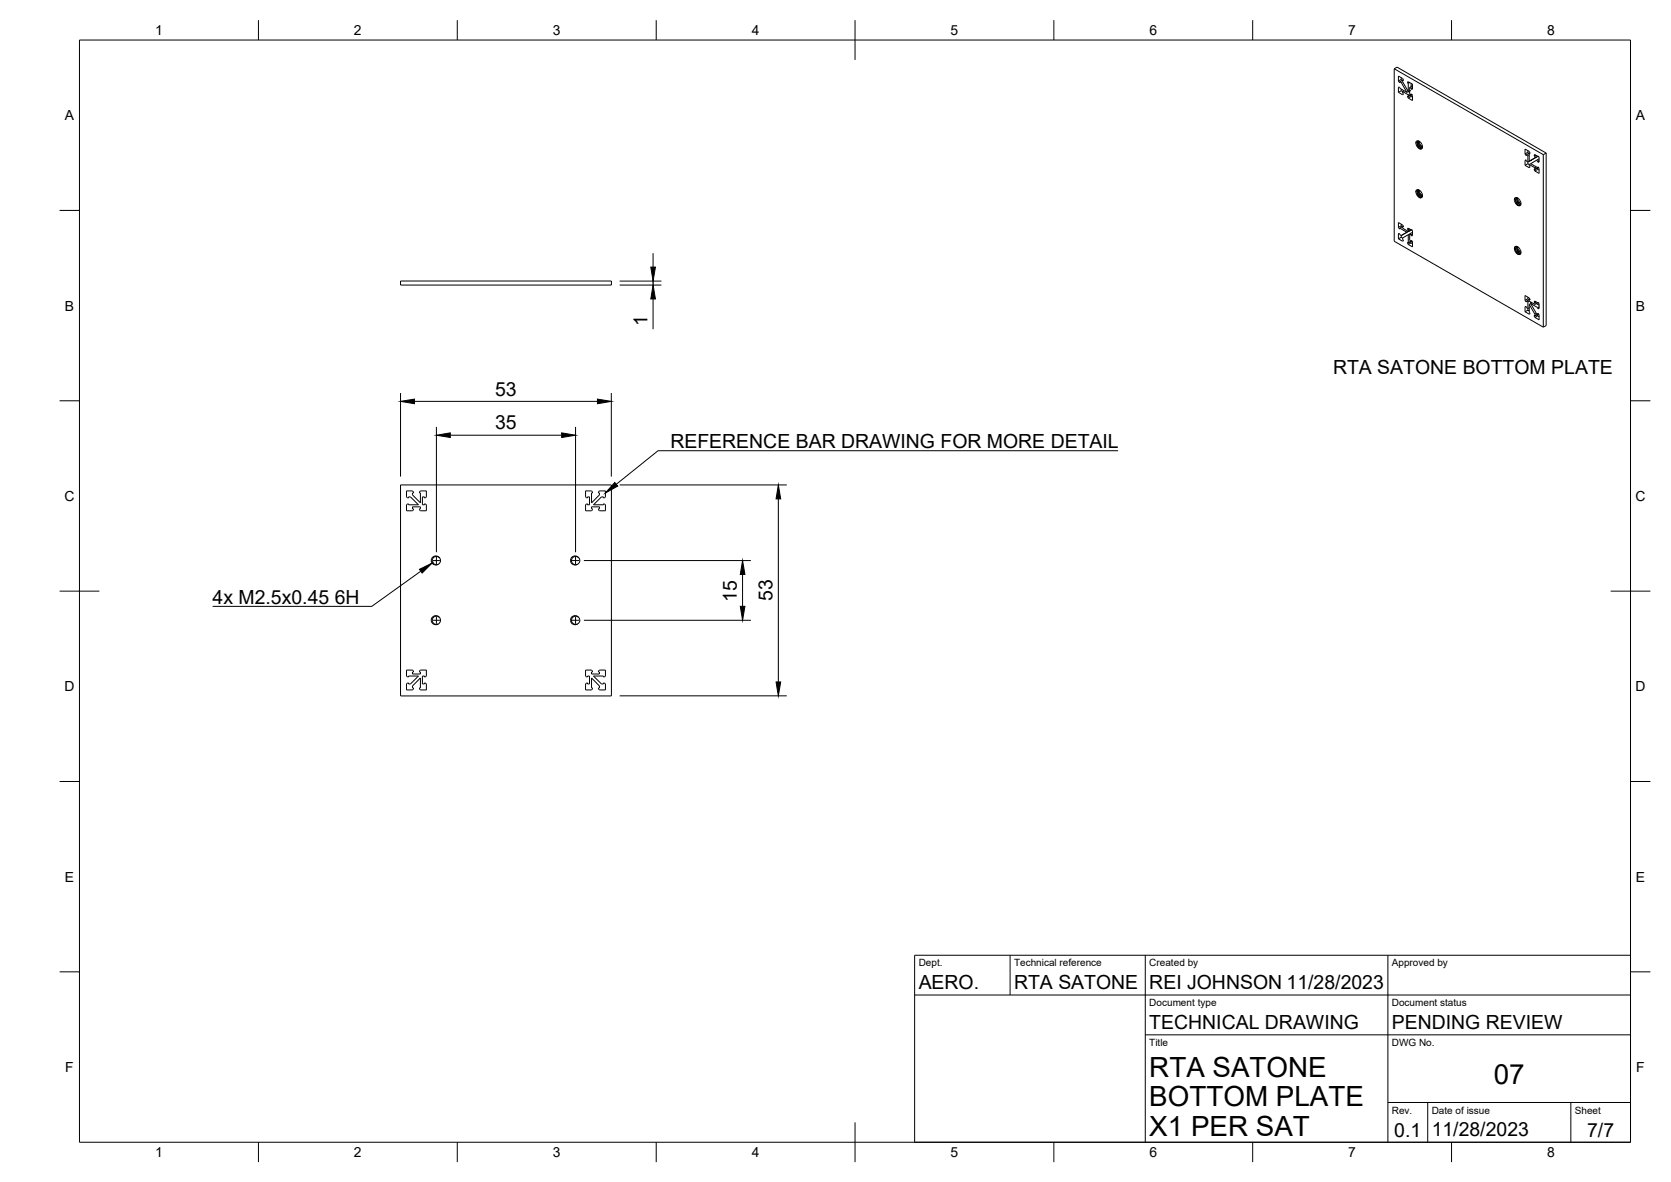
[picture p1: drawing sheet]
<svg xmlns="http://www.w3.org/2000/svg" width="420mm" height="297mm" viewBox="0 0 420 297" stroke-linecap="round" stroke-linejoin="round" font-family="sans-serif">
<!-- layer: Visible -->
<g fill="none" stroke="#000" stroke-width=".25">
<path d="M350.6 17.3l.7-.4 37.5 21.6M350.6 17.3l37.4 21.6M350.6 17.3v43.3l37.4 21.6M352.3 19.5v.4M352.3 19.9l.2 .3M352.3 19.9l-.7 .4M351.6 23.2v-1.2l.2-.1 .2 .3 1.8 1M351.6 20.3l.2 .4M352 20.6v.2l-.2-.1M352 20.6l.3 .2M352 20.6l-.2 .1M352.3 22.4v.4"/>
<path d="M352.3 22.8l.4 .2M352.3 20.8l1.5 2.4M352.3 22.8l-.7 .4M352.7 20.1v.5M352.7 23v.4l.2 .1-.2 .3-1.1-.6M352.7 20.1l-.7 .5M352.7 20.6l-.4 .2M352.7 23l1.4 .8M352.7 20.6l1.4 2.4M352.9 20v.2l-.2-.1M352.9 20l-.2-.3-1.1-.6v1.2M352.9 20.1h-.2"/>
<path d="M353 22.8l-.3 .2M353.9 20.9l.2-.3 1.1 .6v1.2h-.4M353.9 24.3l.2 .3M353.9 20.9l.2 .1M354.1 23l.4 .2M354.1 21v2M354.1 23.8v.4M354.1 24.2l-.2-.1v.2M354.3 20.6l-.4 .3M354.5 22.8h.1M354.5 22v1.6M354.5 22.8l-.7 .4"/>
<path d="M354.5 23.6l-.4 .2M354.5 23.6l.3 .2M354.5 22l.3 .2M354.5 20.8l-.4 .2M354.5 22.8l-.4 .2M354.6 23.9h.1M354.6 23.9l.2 .3M354.6 23.9l-.7 .4M354.8 23.8h.1M354.8 24.2l.4 .2M354.8 21v.8M354.8 22.2v.2"/>
<path d="M354.8 23.8l-.7 .4M354.8 24.2l-.7 .4M355 23.7l-.2-.1v.2M355 23.7l.2 .3v1.3l-1.1-.7M355 23.7l-.2 .1M355.2 21.6l-.7 .4M355.2 22l-.4 .2M355.2 22.2l-.4 .2M356 36.1l.1-.6 .4-.1 .6 .3 .4 .6M356.2 35.5l-.2 .6M356.5 36.5l.3 .5M356.6 35.5l-.2 .4 .2 .8 .3 .5 .6 .2"/>
<path d="M356.7 35.5l-.1 .4 .2 .6 .4 .6 .4 .1-.5-.3-.3-.5v-.9l-.4 .2-.1 .7 .4 .7 .6 .3-.5-.1-.4-.3-.4-.9M356.8 36.4l.3 .4M356.8 35.5l.3 .8M357.1 36.3l.6 .6zM357.5 36.3l.2 .8-.4 .3M383.5 38.7l.1 .3M383.8 38.9l-.2 .1M383.8 38.9v.2l-.2-.1M383.8 38.9l.4 .2M384.2 37.9v.4M384.2 39.1v2M384.2 38.3l.1 .3"/>
<path d="M384.2 38.3l-.7 .4M384.5 38.5v2M384.5 38.5l-.7 .4M384.5 38.9l-.3 .2M384.7 38.4l-.2 .1M384.7 38.4v.2l-.2-.1M384.7 38.4l-.2-.3-1-.6v1.2M385.8 39.2l.1-.3 1.1 .6v1.2h-.3M385.8 39.2l.1 .1M385.9 39.3v.4l.8-.4M386.1 39l-.3 .2M386.3 39.1l-.4 .2"/>
<path d="M386.7 39.3h.1M386.7 39.3l-2.2 1.2M387 39.9l-.7 .4M388 38.9v43.3M388.8 38.5v43.3l-.8 .4M388.8 38.5l-.8 .4M351.6 57.2l.2 .3M352 57.3l-.2 .2M352 57.3v.3l-.2-.1M352 57.3l1.8 1.1 .7-.4M352.3 56.3v.4M352.3 59.2v.4"/>
<path d="M352.3 56.7l.2 .4M352.3 59.6l.4 .2M352.3 59.2l-.5-.5-.2 .1v1.2M352.3 56.7l-.7 .5M352.3 59.6l-.7 .4M352.7 56.9v.4l1.4 .9M352.7 59.8v.4l.2 .1-.2 .3-1.1-.6M352.7 56.9l-.7 .4M352.9 56.8l-.2 .1M352.9 56.8v.3l-.2-.2M352.9 56.8l-.2-.3-1.1-.6v1.3M353 58.8l-.7 .4"/>
<path d="M353.9 57.7l.2-.4 1.1 .7v1.2h-.4M353.9 57.7h.2M354.1 59l-1.4 .8M354.1 57.7v.5M354.1 59v2M354.3 57.5l-.4 .2M354.5 58h.1M354.5 58l-2.2 1.2M354.5 58.8l-.4 .2M354.5 58.8v1.6l.3 .2M354.5 58.8l.3 .2M354.5 57.6l-.4 .1"/>
<path d="M354.8 57.7h.1M354.8 59v.2M354.8 57.7l-.7 .5M355.2 58.4l-.7 .4M355.2 58.8l-.4 .2M355.2 59l-.4 .2M356 48.3l.5 1 .4 .3 .4 .1-.5-.2-.5-.8 .1-.7 .4-.3 .1 1.1 .7 .7M356 48.3l.1-.5 .5-.1 .6 .4 .3 .5M356.2 47.8l-.2 .5M356.5 48.8l.3 .5M356.6 47.8l-.2 .4 .1 .6 .4 .7 .6 .1M356.7 47.7l-.1 .5 .2 .6 .4 .6 .4 .1"/>
<path d="M356.8 48.6l.3 .5M356.8 47.8l.3 .8M357.1 48.6l.6 .7M357.1 48.6l.6 .6M357.5 48.5l.2 .8-.4 .4M380.8 50.3l.1-.6 .4-.1 .6 .3 .4 .7M380.9 49.7l-.1 .7 .4 .9 .4 .3 .5 .1-.6-.3-.4-.7v-.7l.4-.3-.1 .5 .2 .6 .4 .6 .3 .1M381.3 50.8l.2 .5M381.4 49.7l-.3 .5 .2 .8 .4 .4 .5 .2M381.6 50.6l.2 .5M381.8 50.6l-.3-.8 .1 1 .8 .6M381.9 50.6l.5 .6z"/>
<path d="M382.3 50.5l.1 .8-.3 .4M384.2 41.1l.3 .2M384.2 41.1l-.7 .4M384.5 41.3v.4l.2 .2-.2 .2-1-.6M384.5 41.3l1.4 .8M384.9 40.3h.1M384.9 41.1l1.8 1M384.9 40.3l-.7 .4-.6-.5-.1 .1v1.2M384.9 41.1l-.4 .2M385.2 40.1l-.7 .4M385.8 42.7l.1 .3M385.9 42.6l-.1-.2v.3"/>
<path d="M385.9 42.1v.5M386.3 40.3l-1.4 .8M386.3 40.3l.4 .2M386.3 41.9l-.4 .2M386.5 42.3h.1M386.5 42.3l.2 .3M386.5 42.3l-.7 .4M386.7 42.1h.1M386.7 42.6l.3 .2M386.7 40.5v.2M386.7 42.1l-.8 .5M386.7 42.6l-.8 .4"/>
<path d="M386.8 42l-.1-.1v.2M386.8 42l-.1 .1M386.8 42l.2 .4v1.2l-1.1-.6M387 40.3l-.3 .2M387 40.5l-.3 .2M100.7 70.6h53v1h-53zM353.9 61.1l.2 .3M354.1 61l-.2-.1v.2M354.6 60.7h.1M354.6 60.7l.2 .3M354.6 60.7l-.7 .4M354.8 60.6h.1"/>
<path d="M354.8 61l.4 .2M354.8 60.6l-.7 .4M354.8 61l-.7 .4M355 60.5l-.2-.1v.2M355 60.5l.2 .3v1.2l-1.1-.6M355 60.5l-.2 .1M380.8 62.6l.1-.6 .4-.1 .6 .3 .4 .6M380.9 62l-.1 .6 .5 1 .8 .4-.6-.3-.4-.7v-.7l.4-.3-.1 .5 .2 .6 .3 .4 .4 .3M381.3 63.1l.2 .4M381.4 62l-.3 .4 .2 .8 .5 .6 .4 .1M381.6 62.9l.2 .5M381.8 62.9l-.2-.9v.9l.3 .5 .5 .3"/>
<path d="M381.8 62.9l.6 .6M381.9 62.8l.5 .7M382.3 62.8l.1 .8-.3 .4M383.5 75.5l.1 .3M383.8 75.7v.2l-.2-.1M383.8 75.7l-.2 .1M383.8 75.7l.4 .2M384.2 74.7v.4M384.2 75.9v2M384.2 75.1l.1 .3M384.2 77.9l.3 .2M384.2 75.1l-.7 .4"/>
<path d="M384.2 77.9l-.7 .4M384.5 75.3v.4M384.5 76.5v2l.2 .4-.2 .1-1-.7M384.5 77.3l-.3 .2-.6-.5-.1 .1v1.2M384.5 76.5l1.4 2.5M384.5 75.7l1.4 .8M384.5 75.3l-.7 .4M384.5 75.7l-.3 .2M384.7 75.2l-.2-.3-1-.6v1.2M384.7 75.2v.2l-.2-.1M384.7 75.2l-.2 .1M384.9 75.9v.4"/>
<path d="M384.9 76.3l1.4 2.4M384.9 76.3l1.8 1M385.2 76.1l-.7 .4M385.8 76l.1-.3 1.1 .6v1.2h-.3M385.8 79.5l.1 .3M385.8 76l.1 .1M385.9 79.4l-.1-.1v.2M385.9 76.1v.4M385.9 79v.4M386.1 75.8l-.3 .2M386.3 76.3l.7 .4M386.3 78.7l-.4 .3"/>
<path d="M386.3 78.7l.4 .3M386.3 75.9l-.4 .2M386.5 79v.1M386.5 79.1l.2 .3M386.5 79.1l-.7 .4M386.7 79h.1M386.7 76.1h.1M386.7 79.4l.3 .2M386.7 77.3v.2M386.7 79l-.8 .4M386.7 79.4l-.8 .4M386.7 76.1l-.8 .4"/>
<path d="M386.8 78.9l-.1-.2v.3M386.8 78.9l.2 .2v1.3l-1.1-.6M386.8 78.9l-.1 .1M387 77.1l-.3 .2M387 77.3l-.3 .2M100.7 121.9h53v53h-53zM102.2 123.4h1.5l.3 .2v.3h-.3v.5l2 2v-2.5h-.2v-.3l.2-.2h1.5v1.5l-.2 .2h-.3v-.2h-.5v2h.5v-.3l.5 .3v1.5h-1.5l-.2-.3v-.2h.2v-.5h-2v.5h.3l-.3 .5h-1.5v-1.5l.3-.3h.2v.3h2.5l-2-2h-.5v.2l-.5-.2zM147.2 123.4h1.5l.3 .2v.3h-.3v2.5l2-2v-.5h-.2l.2-.5h1.5v1.5l-.2 .2h-.3v-.2h-.5l-2 2h2.5v-.3h.3l.2 .3v1.5h-1.5l-.2-.3v-.2h.2v-.5h-2v.5h.3l-.3 .5h-1.5v-1.5l.3-.3h.2v.3h.5v-2h-.5v.2l-.5-.2zM108.6 140.2l1-.5 .6 .2 .3 .3-.8-.4-.8 .4-.2 .9 .3 .5 .6 .3 .7-.1-.7 .2-.6-.2a1.13 1.13 0 0 1-.4-1.6zM110.5 155.2l-.5-.4-.6-.1a1.13 1.13 0 0 0-.9 .9 1.13 1.13 0 0 0 .4 1.1l.7 .3 .7-.2M110.5 155.2l-.5-.3h-.6l-.5 .3-.2 .5 .1 .6 .3 .4 .5 .2 .7-.1M110.5 140.2l.2 .8-.4 .8"/>
<path d="M110.5 155.2l.2 .8-.4 .8M143.6 140.2l1-.5 .6 .2 .3 .3-.7-.4-.8 .3-.3 .7 .3 .8 .6 .3 .7-.1-.6 .2-.7-.2a1.17 1.17 0 0 1-.4-1.6zM143.8 155l.9-.3 .5 .2 .3 .3-.7-.4-.8 .3-.3 .7 .2 .7 .7 .4 .7-.1-.6 .2-.7-.2a1.14 1.14 0 0 1-.2-1.8zM145.6 155.2l.2 .8-.5 .8M145.6 140.2l.2 .8-.5 .8M102.2 168.4h1.5l.3 .2v.3h-.3v.5h2v-.5h-.2l.2-.5h1.5v1.5l-.2 .2h-.3v-.2h-.5v2h.5v-.3l.5 .3v1.5h-1.5l-.2-.3v-.2h.2v-2.5l-2 2v.5h.3l-.3 .5h-1.5v-1.5l.3-.3h.2v.3h.5l2-2h-2.5v.2h-.2l-.3-.2zM147.2 168.4h1.5l.3 .2v.3h-.3v.5h2v-.5h-.2l.2-.5h1.5v1.5l-.2 .2h-.3v-.2h-2.5l2 2h.5v-.3l.5 .3v1.5h-1.5l-.2-.3v-.2h.2v-.5l-2-2v2.5h.3v.2l-.3 .3h-1.5v-1.5l.3-.3h.2v.3h.5v-2h-.5v.2l-.5-.2z"/>
</g>
<!-- layer: BORDER -->
<g fill="none" stroke="#000" stroke-width=".25">
<path d="M20 10.1h390v276.9h-390zM65 5.1v5M115 5.1v5M165 5.1v5M215 5.1v10M265 5.1v5M315 5.1v5M365 5.1v5M15 52.9h5M410 52.9h5M15 100.7h5M410 100.7h5"/>
<path d="M15 148.6h10M405 148.6h10M15 196.4h5M410 196.4h5M15 244.2h5M410 244.2h5M65 287v5M115 287v5M165 287v5M215 282.1v9.9M265 287v5M315 287v5"/>
<path d="M365 287v5"/>
</g>
<!-- layer: TITLEBLOCK -->
<path d="M230 240.1h180v46.9h-180zM230 250h180M254 240.1v9.9M288 240.1v46.9M349 240.1v46.9M288 260.1h122M349 277.1h61M359 277.1v9.9M395 277.1v9.9" fill="none" stroke="#000" stroke-width=".25"/>
<!-- layer: FD_Dimensions -->
<g fill="none" stroke="#000" stroke-width=".25">
<path d="M155.8 70.6h10.5M155.8 71.6h10.5M164.2 63.6v3.5M164.2 70.6v1M164.2 75.1v7.6M100.7 98.8v21M153.7 98.8v21M104.2 100.9h46M109.7 107.3v31.5M113.2 109.4h28M144.7 107.3v31.5M155.8 121.9h42"/>
<path d="M195.7 125.4v46M146.8 140.9h42M146.8 155.9h42M186.7 144.4v8M155.8 174.9h42"/>
</g>
<path d="M163.6 67.1h1.2l-.6 3.5zM164.2 71.6l.6 3.5h-1.2zM100.7 100.9l3.5-.6v1.2zM109.7 109.4l3.5-.6v1.1zM141.2 108.8l3.5 .6-3.5 .5zM150.2 100.3l3.5 .6-3.5 .6zM195.7 121.9l.6 3.5h-1.2zM186.7 140.9l.6 3.5h-1.2zM186.1 152.4h1.2l-.6 3.5zM195.1 171.4h1.2l-.6 3.5z" fill="#000" stroke="#000" stroke-width=".25"/>
<!-- layer: Leaders -->
<path d="M154.6 121.2l.7 1-3.1 1.7z" fill="#000" stroke="#000" stroke-width=".25"/>
<path d="M281.1 113.3h-115.6l-10.6 8.4" fill="none" stroke="#000" stroke-width=".25"/>
<!-- layer: Smart Centers -->
<path d="M109.7 140v1.8M144.7 140v1.8M108.8 140.9h1.8M108.8 155.9h1.8M109.7 155v1.8M143.8 140.9h1.8M143.8 155.9h1.8M144.7 155v1.8" fill="none" stroke="#000" stroke-width=".25"/>
<!-- layer: Hole Notes -->
<path d="M105.5 143.1l3.1-1.6-2.4 2.5z" fill="#000" stroke="#000" stroke-width=".25"/>
<path d="M105.8 143.5l-12.3 8.9h-40" fill="none" stroke="#000" stroke-width=".25"/>
<g font-size="7">
<text x="289" y="270.6">RTA SATONE</text>
<text x="375.6" y="272.3">07</text>
<text x="289" y="278.1">BOTTOM PLATE</text>
<text x="289" y="285.5">X1 PER SAT</text>
</g>
<g font-size="4.9">
<text x="162.8" y="81.9" transform="rotate(-90 162.8 81.9)">1</text>
<text x="335.2" y="94">RTA SATONE BOTTOM PLATE</text>
<text x="124.5" y="99.4">53</text>
<text x="124.5" y="107.9">35</text>
<text x="168.6" y="112.6">REFERENCE BAR DRAWING FOR MORE DETAIL</text>
<text x="53.5" y="151.7">4x M2.5x0.45</text>
<text x="84.2" y="151.7">6H</text>
<text x="185.3" y="151.3" transform="rotate(-90 185.3 151.3)">15</text>
<text x="194.2" y="151.1" transform="rotate(-90 194.2 151.1)">53</text>
<text x="231" y="248.5">AERO.</text>
<text x="255" y="248.5">RTA SATONE</text>
<text x="289" y="248.5">REI JOHNSON 11/28/2023</text>
<text x="289" y="258.6">TECHNICAL DRAWING</text>
<text x="350" y="258.6">PENDING REVIEW</text>
<text x="350.6" y="285.7">0.1</text>
<text x="360" y="285.5">11/28/2023</text>
<text x="399.1" y="285.7">7/7</text>
</g>
<g font-size="3.5">
<text x="39" y="8.8">1</text>
<text x="89" y="8.8">2</text>
<text x="139" y="8.8">3</text>
<text x="189" y="8.8">4</text>
<text x="239" y="8.8">5</text>
<text x="289" y="8.8">6</text>
<text x="339" y="8.8">7</text>
<text x="389" y="8.8">8</text>
<text x="16.3" y="30.2">A</text>
<text x="411.3" y="30.2">A</text>
<text x="16.3" y="78">B</text>
<text x="411.3" y="78">B</text>
<text x="16.2" y="125.9">C</text>
<text x="411.2" y="125.9">C</text>
<text x="16.2" y="173.7">D</text>
<text x="411.2" y="173.7">D</text>
<text x="16.3" y="221.6">E</text>
<text x="411.3" y="221.6">E</text>
<text x="16.4" y="269.4">F</text>
<text x="411.4" y="269.4">F</text>
<text x="39" y="290.8">1</text>
<text x="89" y="290.8">2</text>
<text x="139" y="290.8">3</text>
<text x="189" y="290.8">4</text>
<text x="239" y="290.8">5</text>
<text x="289" y="290.8">6</text>
<text x="339" y="290.8">7</text>
<text x="389" y="290.8">8</text>
</g>
<g font-size="2.5">
<text x="231" y="242.9">Dept.</text>
<text x="255" y="242.9">Technical reference</text>
<text x="289" y="242.9">Created by</text>
<text x="350" y="242.9">Approved by</text>
<text x="289" y="252.8">Document type</text>
<text x="350" y="252.8">Document status</text>
<text x="289" y="262.9">Title</text>
<text x="350" y="262.9">DWG No.</text>
<text x="350" y="279.9">Rev.</text>
<text x="360" y="279.9">Date of issue</text>
<text x="396" y="279.9">Sheet</text>
</g>
</svg>
